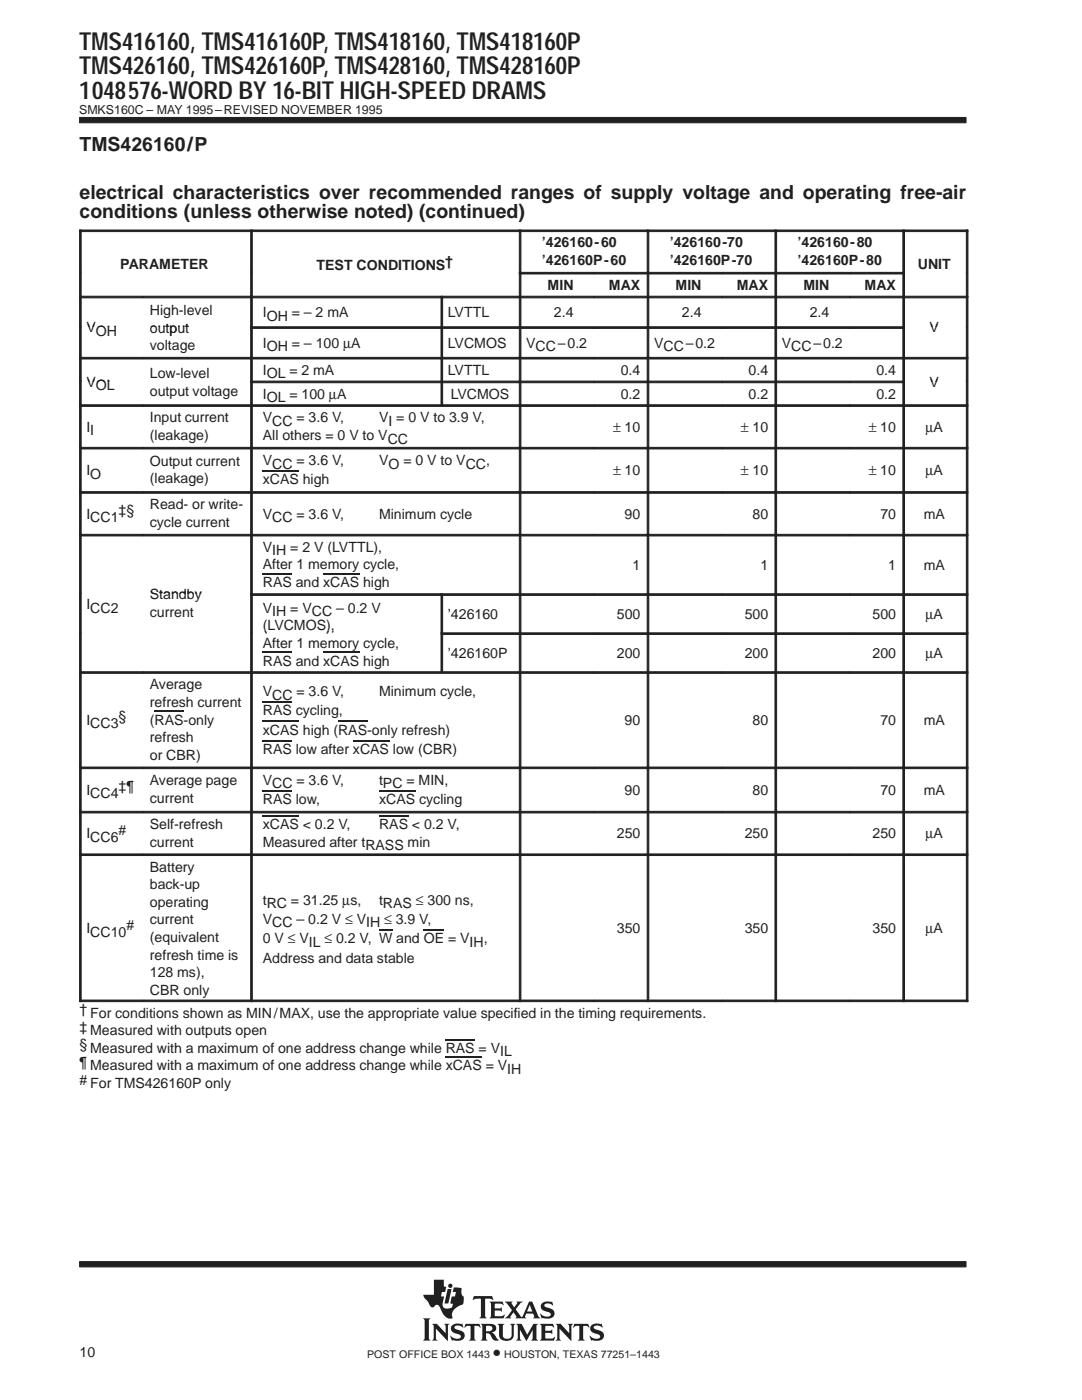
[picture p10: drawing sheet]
<svg xmlns="http://www.w3.org/2000/svg" width="216mm" height="279mm" viewBox="0 0 216 279" stroke-linecap="round" stroke-linejoin="round" font-family="sans-serif">
<g fill="#231f20" stroke="#231f20" stroke-width=".2">
<path d="M15.9 23.4h176.9v1.1h-176.9z" fill-rule="evenodd"/>
<path d="M15.9 251.8h176.9v1h-176.9z" fill-rule="evenodd"/>
</g>
<g fill="#231f20">
<path d="M89.3 257.3h.8l-.6 2.8h-.8z"/>
<path d="M95.9 264.2h2.1a.85 .85 0 0 1 1 .8 .85 .85 0 0 1-.9 .9l.4 .3 .7 1 .4 .2-.2 .1a1.11 1.11 0 0 1-1.4-.9l-.3-.4-.7-.1v1l.3 .4h-1.4l.3-.5v-2.3z" fill-rule="evenodd"/>
<path d="M100.7 259.8h1.6l-.2 .4 .5 .7 .6-.8-.1-.3h1.2l-.5 .3-.9 1.2 1 1.5a.22 .22 0 0 0 .3 0 .22 .22 0 0 0 .1-.2l1.3-2.8h.6l1.2 2.8 .4 .5-1.4-.1a.24 .24 0 0 0 .2-.1 .24 .24 0 0 0 0-.3l-.2-.4h-1.4l-.3 .6 .3 .3h-2.2l.2-.4-.5-.8-.7 .9 .2 .3h-1.3l.5-.4 1-1.2z" fill-rule="evenodd"/>
<path d="M118 264.5a2.12 2.12 0 0 1 1.9-.2l.1-.2 .3 .8-.8-.3h-.7a.35 .35 0 0 0-.3 .2 .35 .35 0 0 0 .2 .4l.5 .2a1.16 1.16 0 0 1 1.2 1.6 1.23 1.23 0 0 1-1.1 .6l-1.1-.1-.2 .1-.4-1 .9 .5 .7 .1a.47 .47 0 0 0 .6-.5 .47 .47 0 0 0-.6-.4 1.29 1.29 0 0 1-1.4-1.5z" fill-rule="evenodd"/>
<path d="M114.6 264.2h2.8l.2 .8-.5-.4h-.6l-.1 .1v2.4l.3 .4h-1.4l.3-.4v-2.4l-.1-.1h-.6l-.6 .4z" fill-rule="evenodd"/>
<path d="M107.7 264.2h2.6l.2 .8-.6-.4-1.1 .1v.9h1l.4-.3v.9l-.3-.2h-1.1v1.1h1.4l.5-.3-.2 .7h-2.8l.3-.5v-2.3z" fill-rule="evenodd"/>
<path d="M110.9 264.2h1l1.7 1.9v-1.5l-.3-.4h1l-.3 .4v3l-2.4-2.4v1.9l.3 .4h-1l.3-.4v-2.5z" fill-rule="evenodd"/>
<path d="M103 264.2h1.1l1.1 2.2 1.2-2.2h.9l-.3 .4v2.5l.4 .4h-1.4l.3-.4v-1.7l-1.3 2.2-1.3-2.3v1.8l.4 .4h-1.1l.3-.5v-2.3z" fill-rule="evenodd"/>
<path d="M90.2 264.5a2.17 2.17 0 0 1 1.9-.2l.1-.2 .3 .8-.8-.3h-.7a.36 .36 0 0 0-.3 .4 .36 .36 0 0 0 .4 .3l.3 .1a1.19 1.19 0 0 1 1.3 1.5l-.1 .1a1.23 1.23 0 0 1-1.1 .6l-1.1-.1-.2 .1-.4-1h.1a1.37 1.37 0 0 0 2.1 .2 .6 .6 0 0 0-.8-.6 1.08 1.08 0 0 1-1-.5 1.08 1.08 0 0 1 0-1.1z" fill-rule="evenodd"/>
<path d="M92.9 264.2h2.8l.2 .8-.5-.4h-.6l-.1 .1v2.4l.3 .4h-1.4l.2-.2 .1-.3v-2.3l-.7-.1-.6 .4z" fill-rule="evenodd"/>
<path d="M99.3 264.2h1.3l-.3 .3 .1 2.2 .2 .4 .8 .1a.73 .73 0 0 0 .7-.8v-1.9l-.3-.3h1l-.3 .3v2a1.56 1.56 0 0 1-1.3 1.1 1.56 1.56 0 0 1-1.5-.6l-.1-2.5z" fill-rule="evenodd"/>
<path d="M86.2 264.2h1l1.7 1.9v-1.5l-.3-.4h1.1l-.3 .3v3.1l-2.4-2.4v1.9l.3 .4h-1.1l.3-.5v-2.3z" fill-rule="evenodd"/>
<path d="M84.4 263.1h1.5l-.3 .3v3.8l.3 .3h-1.5l.3-.5v-3.4z" fill-rule="evenodd"/>
<path d="M94.6 258.7h3.6l.2 .8-.7-.3-.9 .1v3.4l.3 .4h-1.4l.3-.4v-3.4l-1-.1-.7 .2z" fill-rule="evenodd"/>
<path d="M97.7 259.8h2.6l.2 .7-.7-.3h-1.1v.9h1.1l.3-.2v.9l-.3-.2-1.1-.1v1.1l.1 .1h1.3l.5-.4 .1 .1-.2 .7h-2.8l.3-.6v-2.2z" fill-rule="evenodd"/>
<path d="M108.1 260.2l.1-.1a1.87 1.87 0 0 1 1.4-.3l.4 .1 .2-.2 .2 .8-1.1-.4a.44 .44 0 0 0-.7 .4 .44 .44 0 0 0 .6 .4 1.34 1.34 0 0 1 1.4 1.4 1.13 1.13 0 0 1-1.1 .9l-.8-.1a.37 .37 0 0 0-.6 .1l-.3-1 .1-.1 .6 .5 .8 .2a.47 .47 0 0 0 .6-.5 .47 .47 0 0 0-.5-.5h-.2a1.11 1.11 0 0 1-1.2-1.6z" fill-rule="evenodd"/>
<path d="M86.6 255.4h2v1.3l.4 .2-.2 .9h-.6l-.2 .9h.6l-.2 1.1a1.11 1.11 0 0 0 .3 1.3l.6 .1 .9-.3 .2-.7-.5-.1 .2-1.4h.7l.2-.9h-.7l.3-.9 1.5 .2v.9l.1 .5 .3 .2v1a.54 .54 0 0 1-.4 .7l-.4 .2a2.35 2.35 0 0 0-1.5 1.6v.4a.29 .29 0 0 1 .1 .3 .29 .29 0 0 1-.2 .2l-.1 .1a2.21 2.21 0 0 1-2-1.9l-.1-.1a.68 .68 0 0 0-.5-.8 .68 .68 0 0 0-.8 .4 .88 .88 0 0 1-1.1-.8l-.8-1-.2-.6h2.1z" fill-rule="evenodd"/>
<circle cx="89.9" cy="256.6" r=".43"/>
</g>
<g fill="#fff">
<path d="M105.7 260.4l.5 1.3h-1z"/>
<path d="M97 264.7l.6-.1a.56 .56 0 0 1 .7 .5 .56 .56 0 0 1-.7 .6h-.6z" fill-rule="evenodd"/>
</g>
<g fill="#231f20" stroke="#231f20" stroke-width=".2">
<path d="M15.9 45.9h.3v8.4h-.3z" fill-rule="evenodd"/>
<path d="M15.9 45.9h34.1v.3h-34.1z" fill-rule="evenodd"/>
<path d="M50 45.9h.3v8.4h-.3z" fill-rule="evenodd"/>
<path d="M50 45.9h53.6v.3h-53.6z" fill-rule="evenodd"/>
<path d="M103.6 45.9h.3v8.4h-.3z" fill-rule="evenodd"/>
<path d="M103.6 45.9h25.5v.3h-25.5z" fill-rule="evenodd"/>
<path d="M129.1 45.9h.4v8.4h-.4z" fill-rule="evenodd"/>
<path d="M129.1 45.9h25.5v.3h-25.5z" fill-rule="evenodd"/>
<path d="M154.6 45.9h.4v8.4h-.4z" fill-rule="evenodd"/>
<path d="M154.6 45.9h25.5v.3h-25.5z" fill-rule="evenodd"/>
<path d="M180.2 45.9h.3v8.4h-.3z" fill-rule="evenodd"/>
<path d="M192.8 45.9h.3v8.4h-.3z" fill-rule="evenodd"/>
<path d="M180.2 45.9h12.9v.3h-12.9z" fill-rule="evenodd"/>
<path d="M15.9 54.4h.3v4.7h-.3z" fill-rule="evenodd"/>
<path d="M50 54.4h.3v4.7h-.3z" fill-rule="evenodd"/>
<path d="M103.6 54.4h.3v4.7h-.3z" fill-rule="evenodd"/>
<path d="M103.6 54.4h15v.3h-15z" fill-rule="evenodd"/>
<path d="M118.6 54.4h10.5v.3h-10.5z" fill-rule="evenodd"/>
<path d="M129.1 54.4h.4v4.7h-.4z" fill-rule="evenodd"/>
<path d="M129.1 54.4h15v.3h-15z" fill-rule="evenodd"/>
<path d="M144.1 54.4h10.5v.3h-10.5z" fill-rule="evenodd"/>
<path d="M154.6 54.4h.4v4.7h-.4z" fill-rule="evenodd"/>
<path d="M154.6 54.4h15v.3h-15z" fill-rule="evenodd"/>
<path d="M169.6 54.4h10.5v.3h-10.5z" fill-rule="evenodd"/>
<path d="M180.2 54.4h.3v4.7h-.3z" fill-rule="evenodd"/>
<path d="M192.8 54.4h.3v4.7h-.3z" fill-rule="evenodd"/>
<path d="M15.9 59.1h.3v6.1h-.3z" fill-rule="evenodd"/>
<path d="M15.9 59.1h12.6v.3h-12.6z" fill-rule="evenodd"/>
<path d="M28.5 59.1h21.5v.3h-21.5z" fill-rule="evenodd"/>
<path d="M50 59.1h.3v6.1h-.3z" fill-rule="evenodd"/>
<path d="M50 59.1h38v.3h-38z" fill-rule="evenodd"/>
<path d="M88 59.1h.3v6.1h-.3z" fill-rule="evenodd"/>
<path d="M88 59.1h15.6v.3h-15.6z" fill-rule="evenodd"/>
<path d="M103.6 59.1h.3v6.1h-.3z" fill-rule="evenodd"/>
<path d="M103.6 59.1h15v.3h-15z" fill-rule="evenodd"/>
<path d="M118.6 59.1h10.5v.3h-10.5z" fill-rule="evenodd"/>
<path d="M129.1 59.1h.4v6.1h-.4z" fill-rule="evenodd"/>
<path d="M129.1 59.1h15v.3h-15z" fill-rule="evenodd"/>
<path d="M144.1 59.1h10.5v.3h-10.5z" fill-rule="evenodd"/>
<path d="M154.6 59.1h.4v6.1h-.4z" fill-rule="evenodd"/>
<path d="M154.6 59.1h15v.3h-15z" fill-rule="evenodd"/>
<path d="M169.6 59.1h10.5v.3h-10.5z" fill-rule="evenodd"/>
<path d="M180.2 59.1h.3v6.1h-.3z" fill-rule="evenodd"/>
<path d="M192.8 59.1h.3v6.1h-.3z" fill-rule="evenodd"/>
<path d="M180.2 59.1h12.9v.3h-12.9z" fill-rule="evenodd"/>
<path d="M15.9 65.2h.3v6.1h-.3z" fill-rule="evenodd"/>
<path d="M50 65.2h.3v6.1h-.3z" fill-rule="evenodd"/>
<path d="M50 65.2h38v.3h-38z" fill-rule="evenodd"/>
<path d="M88 65.2h.3v6.1h-.3z" fill-rule="evenodd"/>
<path d="M88 65.2h15.6v.3h-15.6z" fill-rule="evenodd"/>
<path d="M103.6 65.2h.3v6.1h-.3z" fill-rule="evenodd"/>
<path d="M103.6 65.2h15v.3h-15z" fill-rule="evenodd"/>
<path d="M118.6 65.2h10.5v.3h-10.5z" fill-rule="evenodd"/>
<path d="M129.1 65.2h.4v6.1h-.4z" fill-rule="evenodd"/>
<path d="M129.1 65.2h15v.3h-15z" fill-rule="evenodd"/>
<path d="M144.1 65.2h10.5v.3h-10.5z" fill-rule="evenodd"/>
<path d="M154.6 65.2h.4v6.1h-.4z" fill-rule="evenodd"/>
<path d="M154.6 65.2h15v.3h-15z" fill-rule="evenodd"/>
<path d="M169.6 65.2h10.5v.3h-10.5z" fill-rule="evenodd"/>
<path d="M180.2 65.2h.3v6.1h-.3z" fill-rule="evenodd"/>
<path d="M192.8 65.2h.3v6.1h-.3z" fill-rule="evenodd"/>
<path d="M15.9 71.3h.3v4.7h-.3z" fill-rule="evenodd"/>
<path d="M15.9 71.3h12.6v.3h-12.6z" fill-rule="evenodd"/>
<path d="M28.5 71.3h21.5v.3h-21.5z" fill-rule="evenodd"/>
<path d="M50 71.3h.3v4.7h-.3z" fill-rule="evenodd"/>
<path d="M50 71.3h38v.3h-38z" fill-rule="evenodd"/>
<path d="M88 71.3h.3v4.7h-.3z" fill-rule="evenodd"/>
<path d="M88 71.3h15.6v.3h-15.6z" fill-rule="evenodd"/>
<path d="M103.6 71.3h.3v4.7h-.3z" fill-rule="evenodd"/>
<path d="M103.6 71.3h15v.3h-15z" fill-rule="evenodd"/>
<path d="M118.6 71.3h10.5v.3h-10.5z" fill-rule="evenodd"/>
<path d="M129.1 71.3h.4v4.7h-.4z" fill-rule="evenodd"/>
<path d="M129.1 71.3h15v.3h-15z" fill-rule="evenodd"/>
<path d="M144.1 71.3h10.5v.3h-10.5z" fill-rule="evenodd"/>
<path d="M154.6 71.3h.4v4.7h-.4z" fill-rule="evenodd"/>
<path d="M154.6 71.3h15v.3h-15z" fill-rule="evenodd"/>
<path d="M169.6 71.3h10.5v.3h-10.5z" fill-rule="evenodd"/>
<path d="M180.2 71.3h.3v4.7h-.3z" fill-rule="evenodd"/>
<path d="M192.8 71.3h.3v4.7h-.3z" fill-rule="evenodd"/>
<path d="M180.2 71.3h12.9v.3h-12.9z" fill-rule="evenodd"/>
<path d="M15.9 76.1h.3v4.7h-.3z" fill-rule="evenodd"/>
<path d="M50 76.1h.3v4.7h-.3z" fill-rule="evenodd"/>
<path d="M50 76.1h38v.3h-38z" fill-rule="evenodd"/>
<path d="M88 76.1h.3v4.7h-.3z" fill-rule="evenodd"/>
<path d="M88 76.1h15.6v.3h-15.6z" fill-rule="evenodd"/>
<path d="M103.6 76.1h.3v4.7h-.3z" fill-rule="evenodd"/>
<path d="M103.6 76.1h15v.3h-15z" fill-rule="evenodd"/>
<path d="M118.6 76.1h10.5v.3h-10.5z" fill-rule="evenodd"/>
<path d="M129.1 76.1h.4v4.7h-.4z" fill-rule="evenodd"/>
<path d="M129.1 76.1h15v.3h-15z" fill-rule="evenodd"/>
<path d="M144.1 76.1h10.5v.3h-10.5z" fill-rule="evenodd"/>
<path d="M154.6 76.1h.4v4.7h-.4z" fill-rule="evenodd"/>
<path d="M154.6 76.1h15v.3h-15z" fill-rule="evenodd"/>
<path d="M169.6 76.1h10.5v.3h-10.5z" fill-rule="evenodd"/>
<path d="M180.2 76.1h.3v4.7h-.3z" fill-rule="evenodd"/>
<path d="M192.8 76.1h.3v4.7h-.3z" fill-rule="evenodd"/>
<path d="M15.9 80.8h.3v8.5h-.3z" fill-rule="evenodd"/>
<path d="M15.9 80.8h12.6v.3h-12.6z" fill-rule="evenodd"/>
<path d="M28.5 80.8h21.5v.3h-21.5z" fill-rule="evenodd"/>
<path d="M50 80.8h.3v8.5h-.3z" fill-rule="evenodd"/>
<path d="M50 80.8h53.6v.3h-53.6z" fill-rule="evenodd"/>
<path d="M103.6 80.8h.3v8.5h-.3z" fill-rule="evenodd"/>
<path d="M103.6 80.8h15v.3h-15z" fill-rule="evenodd"/>
<path d="M118.6 80.8h10.5v.3h-10.5z" fill-rule="evenodd"/>
<path d="M129.1 80.8h.4v8.5h-.4z" fill-rule="evenodd"/>
<path d="M129.1 80.8h15v.3h-15z" fill-rule="evenodd"/>
<path d="M144.1 80.8h10.5v.3h-10.5z" fill-rule="evenodd"/>
<path d="M154.6 80.8h.4v8.5h-.4z" fill-rule="evenodd"/>
<path d="M154.6 80.8h15v.3h-15z" fill-rule="evenodd"/>
<path d="M169.6 80.8h10.5v.3h-10.5z" fill-rule="evenodd"/>
<path d="M180.2 80.8h.3v8.5h-.3z" fill-rule="evenodd"/>
<path d="M192.8 80.8h.3v8.5h-.3z" fill-rule="evenodd"/>
<path d="M180.2 80.8h12.9v.3h-12.9z" fill-rule="evenodd"/>
<path d="M15.9 89.3h.3v8.8h-.3z" fill-rule="evenodd"/>
<path d="M15.9 89.3h12.6v.3h-12.6z" fill-rule="evenodd"/>
<path d="M28.5 89.3h21.5v.3h-21.5z" fill-rule="evenodd"/>
<path d="M50 89.3h.3v8.8h-.3z" fill-rule="evenodd"/>
<path d="M50 89.3h53.6v.3h-53.6z" fill-rule="evenodd"/>
<path d="M103.6 89.3h.3v8.8h-.3z" fill-rule="evenodd"/>
<path d="M103.6 89.3h15v.3h-15z" fill-rule="evenodd"/>
<path d="M118.6 89.3h10.5v.3h-10.5z" fill-rule="evenodd"/>
<path d="M129.1 89.3h.4v8.8h-.4z" fill-rule="evenodd"/>
<path d="M129.1 89.3h15v.3h-15z" fill-rule="evenodd"/>
<path d="M144.1 89.3h10.5v.3h-10.5z" fill-rule="evenodd"/>
<path d="M154.6 89.3h.4v8.8h-.4z" fill-rule="evenodd"/>
<path d="M154.6 89.3h15v.3h-15z" fill-rule="evenodd"/>
<path d="M169.6 89.3h10.5v.3h-10.5z" fill-rule="evenodd"/>
<path d="M180.2 89.3h.3v8.8h-.3z" fill-rule="evenodd"/>
<path d="M192.8 89.3h.3v8.8h-.3z" fill-rule="evenodd"/>
<path d="M180.2 89.3h12.9v.3h-12.9z" fill-rule="evenodd"/>
<path d="M15.9 98.1h.3v8.5h-.3z" fill-rule="evenodd"/>
<path d="M15.9 98.1h12.6v.3h-12.6z" fill-rule="evenodd"/>
<path d="M28.5 98.1h21.5v.3h-21.5z" fill-rule="evenodd"/>
<path d="M50 98.1h.3v8.5h-.3z" fill-rule="evenodd"/>
<path d="M50 98.1h53.6v.3h-53.6z" fill-rule="evenodd"/>
<path d="M103.6 98.1h.3v8.5h-.3z" fill-rule="evenodd"/>
<path d="M103.6 98.1h15v.3h-15z" fill-rule="evenodd"/>
<path d="M118.6 98.1h10.5v.3h-10.5z" fill-rule="evenodd"/>
<path d="M129.1 98.1h.4v8.5h-.4z" fill-rule="evenodd"/>
<path d="M129.1 98.1h15v.3h-15z" fill-rule="evenodd"/>
<path d="M144.1 98.1h10.5v.3h-10.5z" fill-rule="evenodd"/>
<path d="M154.6 98.1h.4v8.5h-.4z" fill-rule="evenodd"/>
<path d="M154.6 98.1h15v.3h-15z" fill-rule="evenodd"/>
<path d="M169.6 98.1h10.5v.3h-10.5z" fill-rule="evenodd"/>
<path d="M180.2 98.1h.3v8.5h-.3z" fill-rule="evenodd"/>
<path d="M192.8 98.1h.3v8.5h-.3z" fill-rule="evenodd"/>
<path d="M180.2 98.1h12.9v.3h-12.9z" fill-rule="evenodd"/>
<path d="M15.9 106.6h.3v11.9h-.3z" fill-rule="evenodd"/>
<path d="M15.9 106.6h12.6v.4h-12.6z" fill-rule="evenodd"/>
<path d="M28.5 106.6h21.5v.4h-21.5z" fill-rule="evenodd"/>
<path d="M50 106.6h.3v11.9h-.3z" fill-rule="evenodd"/>
<path d="M50 106.6h53.6v.4h-53.6z" fill-rule="evenodd"/>
<path d="M103.6 106.6h.3v11.9h-.3z" fill-rule="evenodd"/>
<path d="M103.6 106.6h15v.4h-15z" fill-rule="evenodd"/>
<path d="M118.6 106.6h10.5v.4h-10.5z" fill-rule="evenodd"/>
<path d="M129.1 106.6h.4v11.9h-.4z" fill-rule="evenodd"/>
<path d="M129.1 106.6h15v.4h-15z" fill-rule="evenodd"/>
<path d="M144.1 106.6h10.5v.4h-10.5z" fill-rule="evenodd"/>
<path d="M154.6 106.6h.4v11.9h-.4z" fill-rule="evenodd"/>
<path d="M154.6 106.6h15v.4h-15z" fill-rule="evenodd"/>
<path d="M169.6 106.6h10.5v.4h-10.5z" fill-rule="evenodd"/>
<path d="M180.2 106.6h.3v11.9h-.3z" fill-rule="evenodd"/>
<path d="M192.8 106.6h.3v11.9h-.3z" fill-rule="evenodd"/>
<path d="M180.2 106.6h12.9v.4h-12.9z" fill-rule="evenodd"/>
<path d="M15.9 118.5h.3v7.8h-.3z" fill-rule="evenodd"/>
<path d="M50 118.5h.3v7.8h-.3z" fill-rule="evenodd"/>
<path d="M50 118.5h38v.3h-38z" fill-rule="evenodd"/>
<path d="M88 118.5h.3v7.8h-.3z" fill-rule="evenodd"/>
<path d="M88 118.5h15.6v.3h-15.6z" fill-rule="evenodd"/>
<path d="M103.6 118.5h.3v7.8h-.3z" fill-rule="evenodd"/>
<path d="M103.6 118.5h15v.3h-15z" fill-rule="evenodd"/>
<path d="M118.6 118.5h10.5v.3h-10.5z" fill-rule="evenodd"/>
<path d="M129.1 118.5h.4v7.8h-.4z" fill-rule="evenodd"/>
<path d="M129.1 118.5h15v.3h-15z" fill-rule="evenodd"/>
<path d="M144.1 118.5h10.5v.3h-10.5z" fill-rule="evenodd"/>
<path d="M154.6 118.5h.4v7.8h-.4z" fill-rule="evenodd"/>
<path d="M154.6 118.5h15v.3h-15z" fill-rule="evenodd"/>
<path d="M169.6 118.5h10.5v.3h-10.5z" fill-rule="evenodd"/>
<path d="M180.2 118.5h.3v7.8h-.3z" fill-rule="evenodd"/>
<path d="M192.8 118.5h.3v7.8h-.3z" fill-rule="evenodd"/>
<path d="M180.2 118.5h12.9v.3h-12.9z" fill-rule="evenodd"/>
<path d="M15.9 126.3h.3v7.7h-.3z" fill-rule="evenodd"/>
<path d="M50 126.3h.3v7.7h-.3z" fill-rule="evenodd"/>
<path d="M88 126.3h.3v7.7h-.3z" fill-rule="evenodd"/>
<path d="M88 126.3h15.6v.3h-15.6z" fill-rule="evenodd"/>
<path d="M103.6 126.3h.3v7.7h-.3z" fill-rule="evenodd"/>
<path d="M103.6 126.3h15v.3h-15z" fill-rule="evenodd"/>
<path d="M118.6 126.3h10.5v.3h-10.5z" fill-rule="evenodd"/>
<path d="M129.1 126.3h.4v7.7h-.4z" fill-rule="evenodd"/>
<path d="M129.1 126.3h15v.3h-15z" fill-rule="evenodd"/>
<path d="M144.1 126.3h10.5v.3h-10.5z" fill-rule="evenodd"/>
<path d="M154.6 126.3h.4v7.7h-.4z" fill-rule="evenodd"/>
<path d="M154.6 126.3h15v.3h-15z" fill-rule="evenodd"/>
<path d="M169.6 126.3h10.5v.3h-10.5z" fill-rule="evenodd"/>
<path d="M180.2 126.3h.3v7.7h-.3z" fill-rule="evenodd"/>
<path d="M192.8 126.3h.3v7.7h-.3z" fill-rule="evenodd"/>
<path d="M180.2 126.3h12.9v.3h-12.9z" fill-rule="evenodd"/>
<path d="M15.9 134.1h.3v19h-.3z" fill-rule="evenodd"/>
<path d="M15.9 134.1h12.6v.3h-12.6z" fill-rule="evenodd"/>
<path d="M28.5 134.1h21.5v.3h-21.5z" fill-rule="evenodd"/>
<path d="M50 134.1h.3v19h-.3z" fill-rule="evenodd"/>
<path d="M50 134.1h53.6v.3h-53.6z" fill-rule="evenodd"/>
<path d="M103.6 134.1h.3v19h-.3z" fill-rule="evenodd"/>
<path d="M103.6 134.1h15v.3h-15z" fill-rule="evenodd"/>
<path d="M118.6 134.1h10.5v.3h-10.5z" fill-rule="evenodd"/>
<path d="M129.1 134.1h.4v19h-.4z" fill-rule="evenodd"/>
<path d="M129.1 134.1h15v.3h-15z" fill-rule="evenodd"/>
<path d="M144.1 134.1h10.5v.3h-10.5z" fill-rule="evenodd"/>
<path d="M154.6 134.1h.4v19h-.4z" fill-rule="evenodd"/>
<path d="M154.6 134.1h15v.3h-15z" fill-rule="evenodd"/>
<path d="M169.6 134.1h10.5v.3h-10.5z" fill-rule="evenodd"/>
<path d="M180.2 134.1h.3v19h-.3z" fill-rule="evenodd"/>
<path d="M192.8 134.1h.3v19h-.3z" fill-rule="evenodd"/>
<path d="M180.2 134.1h12.9v.3h-12.9z" fill-rule="evenodd"/>
<path d="M15.9 153.1h.3v8.8h-.3z" fill-rule="evenodd"/>
<path d="M15.9 153.1h12.6v.3h-12.6z" fill-rule="evenodd"/>
<path d="M28.5 153.1h21.5v.3h-21.5z" fill-rule="evenodd"/>
<path d="M50 153.1h.3v8.8h-.3z" fill-rule="evenodd"/>
<path d="M50 153.1h53.6v.3h-53.6z" fill-rule="evenodd"/>
<path d="M103.6 153.1h.3v8.8h-.3z" fill-rule="evenodd"/>
<path d="M103.6 153.1h15v.3h-15z" fill-rule="evenodd"/>
<path d="M118.6 153.1h10.5v.3h-10.5z" fill-rule="evenodd"/>
<path d="M129.1 153.1h.4v8.8h-.4z" fill-rule="evenodd"/>
<path d="M129.1 153.1h15v.3h-15z" fill-rule="evenodd"/>
<path d="M144.1 153.1h10.5v.3h-10.5z" fill-rule="evenodd"/>
<path d="M154.6 153.1h.4v8.8h-.4z" fill-rule="evenodd"/>
<path d="M154.6 153.1h15v.3h-15z" fill-rule="evenodd"/>
<path d="M169.6 153.1h10.5v.3h-10.5z" fill-rule="evenodd"/>
<path d="M180.2 153.1h.3v8.8h-.3z" fill-rule="evenodd"/>
<path d="M192.8 153.1h.3v8.8h-.3z" fill-rule="evenodd"/>
<path d="M180.2 153.1h12.9v.3h-12.9z" fill-rule="evenodd"/>
<path d="M15.9 161.9h.3v8.5h-.3z" fill-rule="evenodd"/>
<path d="M15.9 161.9h12.6v.3h-12.6z" fill-rule="evenodd"/>
<path d="M28.5 161.9h21.5v.3h-21.5z" fill-rule="evenodd"/>
<path d="M50 161.9h.3v8.5h-.3z" fill-rule="evenodd"/>
<path d="M50 161.9h53.6v.3h-53.6z" fill-rule="evenodd"/>
<path d="M103.6 161.9h.3v8.5h-.3z" fill-rule="evenodd"/>
<path d="M103.6 161.9h15v.3h-15z" fill-rule="evenodd"/>
<path d="M118.6 161.9h10.5v.3h-10.5z" fill-rule="evenodd"/>
<path d="M129.1 161.9h.4v8.5h-.4z" fill-rule="evenodd"/>
<path d="M129.1 161.9h15v.3h-15z" fill-rule="evenodd"/>
<path d="M144.1 161.9h10.5v.3h-10.5z" fill-rule="evenodd"/>
<path d="M154.6 161.9h.4v8.5h-.4z" fill-rule="evenodd"/>
<path d="M154.6 161.9h15v.3h-15z" fill-rule="evenodd"/>
<path d="M169.6 161.9h10.5v.3h-10.5z" fill-rule="evenodd"/>
<path d="M180.2 161.9h.3v8.5h-.3z" fill-rule="evenodd"/>
<path d="M192.8 161.9h.3v8.5h-.3z" fill-rule="evenodd"/>
<path d="M180.2 161.9h12.9v.3h-12.9z" fill-rule="evenodd"/>
<path d="M15.9 170.4h.3v29.5h-.3z" fill-rule="evenodd"/>
<path d="M15.9 170.4h12.6v.3h-12.6z" fill-rule="evenodd"/>
<path d="M15.9 199.6h12.6v.3h-12.6z" fill-rule="evenodd"/>
<path d="M28.5 170.4h21.5v.3h-21.5z" fill-rule="evenodd"/>
<path d="M28.5 199.6h21.5v.3h-21.5z" fill-rule="evenodd"/>
<path d="M50 170.4h.3v29.5h-.3z" fill-rule="evenodd"/>
<path d="M50 170.4h53.6v.3h-53.6z" fill-rule="evenodd"/>
<path d="M50 199.6h53.6v.3h-53.6z" fill-rule="evenodd"/>
<path d="M103.6 170.4h.3v29.5h-.3z" fill-rule="evenodd"/>
<path d="M103.6 170.4h15v.3h-15z" fill-rule="evenodd"/>
<path d="M103.6 199.6h15v.3h-15z" fill-rule="evenodd"/>
<path d="M118.6 170.4h10.5v.3h-10.5z" fill-rule="evenodd"/>
<path d="M118.6 199.6h10.5v.3h-10.5z" fill-rule="evenodd"/>
<path d="M129.1 170.4h.4v29.5h-.4z" fill-rule="evenodd"/>
<path d="M129.1 170.4h15v.3h-15z" fill-rule="evenodd"/>
<path d="M129.1 199.6h15v.3h-15z" fill-rule="evenodd"/>
<path d="M144.1 170.4h10.5v.3h-10.5z" fill-rule="evenodd"/>
<path d="M144.1 199.6h10.5v.3h-10.5z" fill-rule="evenodd"/>
<path d="M154.6 170.4h.4v29.5h-.4z" fill-rule="evenodd"/>
<path d="M154.6 170.4h15v.3h-15z" fill-rule="evenodd"/>
<path d="M154.6 199.6h15v.3h-15z" fill-rule="evenodd"/>
<path d="M169.6 170.4h10.5v.3h-10.5z" fill-rule="evenodd"/>
<path d="M169.6 199.6h10.5v.3h-10.5z" fill-rule="evenodd"/>
<path d="M180.2 170.4h.3v29.5h-.3z" fill-rule="evenodd"/>
<path d="M192.8 170.4h.3v29.5h-.3z" fill-rule="evenodd"/>
<path d="M180.2 170.4h12.9v.3h-12.9z" fill-rule="evenodd"/>
<path d="M180.2 199.6h12.9v.3h-12.9z" fill-rule="evenodd"/>
</g>
<g fill="none" stroke="#231f20" stroke-width=".36">
<path d="M52.4 94h7.3M52.4 114.5h5.8M64.5 114.5h7.2M52.4 130.2h5.8M64.5 130.2h7.2M30.8 141.9h5.8M52.4 140.1h5.8M52.4 144h7.3M52.4 147.8h5.8M52.4 157.8h5.8M67.5 144h5.8M70.4 147.8h7.2"/>
<path d="M75.6 157.8h7.3M52.4 162.8h7.3M75.6 162.8h5.8M75.6 185.6h2.7M84.5 185.6h4.1M88.9 207.5h5.8M88.9 211h7.2"/>
</g>
<g font-size="4.9" fill="#231f20">
<text x="15.8" y="9.9">TMS416160, TMS416160P, TMS418160, TMS418160P</text>
<text x="15.8" y="14.8">TMS426160, TMS426160P, TMS428160, TMS428160P</text>
<text x="15.8" y="19.7">1048576-WORD BY 16-BIT HIGH-SPEED DRAMS</text>
</g>
<g font-size="3.9" fill="#231f20">
<text x="15.9" y="30.2">TMS426160/P</text>
<text x="15.9" y="39.7">electrical characteristics over recommended ranges of supply voltage and operating free-air</text>
<text x="15.9" y="43.5">conditions (unless otherwise noted) (continued)</text>
</g>
<text font-size="3.5" fill="#231f20" x="98.4" y="271">•</text>
<g font-size="2.8" fill="#231f20">
<text x="24" y="53.8">PARAMETER</text>
<text x="63.2" y="53.9">TEST CONDITIONS†</text>
<text x="108.1" y="49.4">’426160-60</text>
<text x="108.1" y="52.9">’426160P-60</text>
<text x="133.7" y="49.4">’426160-70</text>
<text x="133.7" y="52.9">’426160P-70</text>
<text x="159.2" y="49.4">’426160-80</text>
<text x="159.2" y="52.9">’426160P-80</text>
<text x="183.1" y="53.8">UNIT</text>
<text x="109.3" y="57.8">MIN</text>
<text x="121.5" y="57.8">MAX</text>
<text x="134.8" y="57.8">MIN</text>
<text x="147" y="57.8">MAX</text>
<text x="160.3" y="57.8">MIN</text>
<text x="172.5" y="57.8">MAX</text>
<text x="29.9" y="62.9">High-level</text>
<text x="52.4" y="63.3">IOH = – 2 mA</text>
<text x="89.4" y="63.3">LVTTL</text>
<text x="110.5" y="63.3">2.4</text>
<text x="136.1" y="63.3">2.4</text>
<text x="161.6" y="63.3">2.4</text>
<text x="17.2" y="66.3">VOH</text>
<text x="29.9" y="66.4">output</text>
<text x="29.9" y="69.9">voltage</text>
<text x="52.4" y="69.4">IOH = – 100 µA</text>
<text x="89.4" y="69.4">LVCMOS</text>
<text x="105" y="69.4">VCC–0.2</text>
<text x="130.5" y="69.4">VCC–0.2</text>
<text x="156" y="69.4">VCC–0.2</text>
<text x="185.5" y="66.3">V</text>
<text x="17.2" y="77.2">VOL</text>
<text x="29.9" y="75.5">Low-level</text>
<text x="52.4" y="74.8">IOL = 2 mA</text>
<text x="89.4" y="74.8">LVTTL</text>
<text x="123.9" y="74.8">0.4</text>
<text x="149.4" y="74.8">0.4</text>
<text x="174.9" y="74.8">0.4</text>
<text x="185.5" y="77.2">V</text>
<text x="29.9" y="79">output voltage</text>
<text x="52.4" y="79.5">IOL = 100 µA</text>
<text x="89.9" y="79.5">LVCMOS</text>
<text x="123.9" y="79.5">0.2</text>
<text x="149.4" y="79.5">0.2</text>
<text x="174.9" y="79.5">0.2</text>
<text x="17.2" y="86.2">II</text>
<text x="29.9" y="84.3">Input current</text>
<text x="29.9" y="87.8">(leakage)</text>
<text x="52.4" y="84.3">VCC = 3.6 V,</text>
<text x="52.4" y="87.8">All others = 0 V to VCC</text>
<text x="75.6" y="84.3">VI = 0 V to 3.9 V,</text>
<text x="122.3" y="86.2">± 10</text>
<text x="147.8" y="86.2">± 10</text>
<text x="173.3" y="86.2">± 10</text>
<text x="184.7" y="86.2">µA</text>
<text x="17.2" y="94.8">IO</text>
<text x="29.9" y="93">Output current</text>
<text x="52.4" y="92.8">VCC = 3.6 V,</text>
<text x="75.6" y="92.8">VO = 0 V to VCC,</text>
<text x="122.3" y="94.8">± 10</text>
<text x="147.8" y="94.8">± 10</text>
<text x="173.3" y="94.8">± 10</text>
<text x="184.7" y="94.8">µA</text>
<text x="29.9" y="96.5">(leakage)</text>
<text x="29.9" y="101.6">Read- or write-</text>
<text x="52.4" y="96.7">xCAS high</text>
<text x="17.2" y="103.5">ICC1‡§</text>
<text x="29.9" y="105.2">cycle current</text>
<text x="52.4" y="103.5">VCC = 3.6 V,</text>
<text x="75.6" y="103.5">Minimum cycle</text>
<text x="124.6" y="103.5">90</text>
<text x="150.2" y="103.5">80</text>
<text x="175.7" y="103.5">70</text>
<text x="184.3" y="103.5">mA</text>
<text x="52.4" y="110.1">VIH = 2 V (LVTTL),</text>
<text x="52.4" y="113.6">After 1 memory cycle,</text>
<text x="126.2" y="113.7">1</text>
<text x="151.7" y="113.7">1</text>
<text x="177.2" y="113.7">1</text>
<text x="184.3" y="113.7">mA</text>
<text x="29.9" y="119.6">Standby</text>
<text x="52.4" y="117.1">RAS and xCAS high</text>
<text x="17.2" y="121.6">ICC2</text>
<text x="29.9" y="123.1">current</text>
<text x="52.4" y="125.8">(LVCMOS)),,</text>
<text x="52.4" y="125.8">(</text>
<text x="52.4" y="122.3">VIH = VCC – 0.2 V</text>
<text x="89.4" y="123.5">’426160</text>
<text x="123.1" y="123.5">500</text>
<text x="148.6" y="123.5">500</text>
<text x="174.1" y="123.5">500</text>
<text x="184.7" y="123.5">µA</text>
<text x="52.4" y="129.3">After 1 memory cycle,</text>
<text x="89.4" y="131.3">’426160P</text>
<text x="123.1" y="131.3">200</text>
<text x="148.6" y="131.3">200</text>
<text x="174.1" y="131.3">200</text>
<text x="184.7" y="131.3">µA</text>
<text x="29.9" y="137.6">Average</text>
<text x="52.4" y="132.9">RAS and xCAS high</text>
<text x="29.9" y="141.1">refresh current</text>
<text x="52.4" y="138.9">VCC = 3.6 V,</text>
<text x="52.4" y="142.8">RAS cycling,</text>
<text x="75.6" y="138.9">Minimum cycle,</text>
<text x="17.2" y="144.7">ICC3§</text>
<text x="29.9" y="144.6">(RAS-only</text>
<text x="29.9" y="148.1">refresh</text>
<text x="52.4" y="146.7">xCAS high (RAS-only refresh)</text>
<text x="124.6" y="144.7">90</text>
<text x="150.2" y="144.7">80</text>
<text x="175.7" y="144.7">70</text>
<text x="184.3" y="144.7">mA</text>
<text x="29.9" y="151.6">or CBR)</text>
<text x="52.4" y="150.5">RAS low after xCAS low (CBR)</text>
<text x="17.2" y="158.6">ICC4‡¶</text>
<text x="29.9" y="156.8">Average page</text>
<text x="29.9" y="160.3">current</text>
<text x="52.4" y="156.6">VCC = 3.6 V,</text>
<text x="52.4" y="160.5">RAS low,</text>
<text x="75.6" y="156.6">tPC = MIN,</text>
<text x="75.6" y="160.5">xCAS cycling</text>
<text x="124.6" y="158.6">90</text>
<text x="150.2" y="158.6">80</text>
<text x="175.7" y="158.6">70</text>
<text x="184.3" y="158.6">mA</text>
<text x="17.2" y="167.3">ICC6#</text>
<text x="29.9" y="165.4">Self-refresh</text>
<text x="52.4" y="165.4">xCAS &lt; 0.2 V,</text>
<text x="75.6" y="165.4">RAS &lt; 0.2 V,</text>
<text x="123.1" y="167.3">250</text>
<text x="148.6" y="167.3">250</text>
<text x="174.1" y="167.3">250</text>
<text x="184.7" y="167.3">µA</text>
<text x="29.9" y="169">current</text>
<text x="29.9" y="173.9">Battery</text>
<text x="52.4" y="169">Measured after tRASS min</text>
<text x="29.9" y="177.5">back-up</text>
<text x="29.9" y="181">operating</text>
<text x="29.9" y="184.5">current</text>
<text x="52.4" y="180.5">tRC = 31.25 µs,</text>
<text x="52.4" y="184.4">VCC – 0.2 V ≤ VIH ≤ 3.9 V,</text>
<text x="75.6" y="180.5">tRAS ≤ 300 ns,</text>
<text x="17.2" y="186.3">ICC10#</text>
<text x="29.9" y="188">(equivalent</text>
<text x="29.9" y="191.5">refresh time is</text>
<text x="52.4" y="188.3">0 V ≤ VIL ≤ 0.2 V, W and OE = VIH,</text>
<text x="123.1" y="186.3">350</text>
<text x="148.6" y="186.3">350</text>
<text x="174.1" y="186.3">350</text>
<text x="184.7" y="186.3">µA</text>
<text x="29.9" y="195">128 ms),</text>
<text x="52.4" y="192.1">Address and data stable</text>
<text x="15.9" y="202.4">† For conditions shown as MIN/MAX, use the appropriate value specified in the timing requirements.</text>
<text x="29.9" y="198.6">CBR only</text>
<text x="15.9" y="205.9">‡ Measured with outputs open</text>
<text x="15.9" y="209.4">§ Measured with a maximum of one address change while RAS = V</text>
<text x="15.9" y="212.9">¶ Measured with a maximum of one address change while xCAS = V</text>
<text x="99.8" y="210.8">IL</text>
<text x="101.2" y="214.3">IH</text>
<text x="15.9" y="216.5"># For TMS426160P only</text>
<text x="15.9" y="270.7">10</text>
</g>
<text font-size="2.5" fill="#231f20" x="15.8" y="22.7">SMKS160C – MAY 1995–REVISED NOVEMBER 1995</text>
<g font-size="2.1" fill="#231f20">
<text x="73.3" y="271">POST OFFICE BOX 1443</text>
<text x="100.6" y="271">HOUSTON, TEXAS 77251–1443</text>
</g>
</svg>
